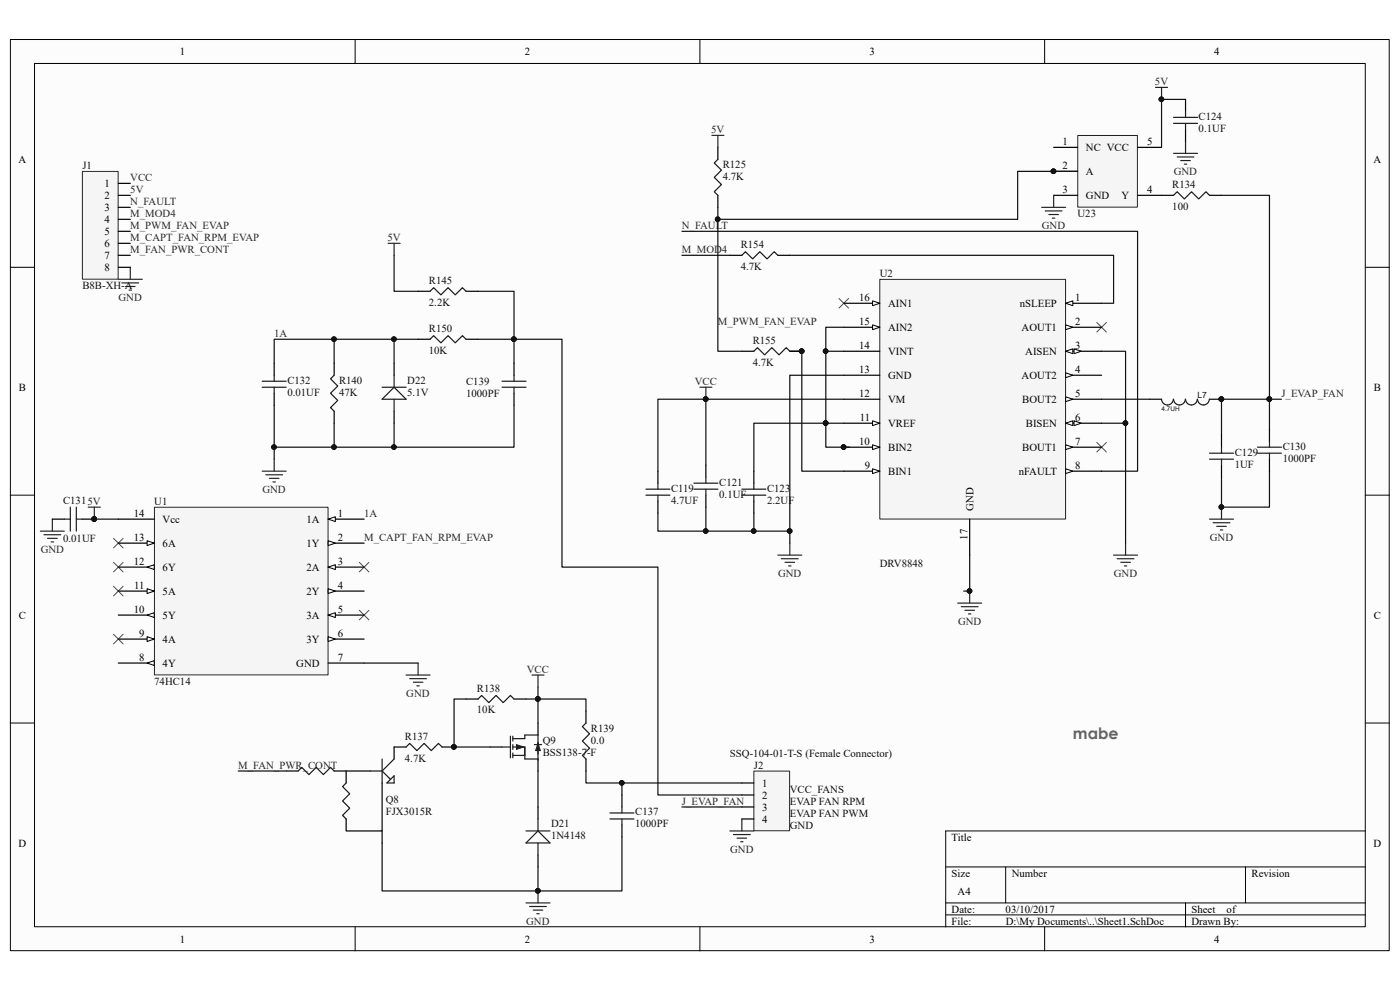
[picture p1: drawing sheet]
<svg xmlns="http://www.w3.org/2000/svg" width="297mm" height="210mm" viewBox="0 0 297 210" stroke-linecap="round" stroke-linejoin="round" font-family="sans-serif">
<path d="M2.2 8.4h292.5v193.3h-292.5z" fill="#fcfcfc"/>
<path d="M2.2 8.4h292.5v193.3h-292.5z" fill="none" stroke="#000" stroke-width=".21"/>
<path d="M7.4 13.5h282.2v183.1h-282.2z" fill="#fcfcfc"/>
<g fill="none" stroke="#000" stroke-width=".21">
<path d="M7.3 13.5h282.3v183.1h-282.3zM75.3 8.4v5.1M148.5 8.4v5.1M221.6 8.4v5.1M2.2 56.7h5.1M289.7 56.7h5.1M2.2 105h5.1M289.7 105h5.1M2.2 153.4h5.1M289.7 153.4h5.1M289.7 176.3h-89.1v20.3M75.3 196.6v5.1"/>
<path d="M148.5 196.6v5.1M200.6 183.9h89.1M200.6 191.5h89.1M200.6 194.1h89.1M213.4 183.9v7.6M221.6 196.6v5.1M251.5 191.5v5.1M264.2 183.9v7.6"/>
</g>
<path d="M245.2 18.5h2.5M246.4 18.5v2.6" fill="none" stroke="#262626" stroke-width=".25"/>
<circle cx="246.4" cy="21.1" r=".49" fill="#0e0e0e" stroke="#0e0e0e" stroke-width=".21"/>
<path d="M228.7 28.8h12.6v15.1h-12.6z" fill="#f5f5f5"/>
<path d="M228.6 28.7h12.7v15.2h-12.7z" fill="none" stroke="#262626" stroke-width=".21"/>
<g fill="none" stroke="#000" stroke-width=".25">
<path d="M223.5 31.3h5.1M223.5 36.4h5.1M241.3 31.3h5.1M223.5 41.4h5.1M241.3 41.4h5.1M83.6 77.1v2.5M83.6 87.2v2.6M243.9 84.7h2.5M256.6 84.7h2.5M104 158.5h2.5M114.1 153.4v2.5M114.1 161v2.6"/>
<path d="M114.1 171.2v2.5M114.1 181.4v2.5"/>
</g>
<g fill="#0e0e0e" stroke="#0e0e0e" stroke-width=".21">
<circle cx="223.5" cy="36.3" r=".49"/>
<circle cx="175.2" cy="74.5" r=".49"/>
<circle cx="175.2" cy="89.8" r=".49"/>
<circle cx="170.1" cy="74.5" r=".49"/>
<circle cx="149.7" cy="112.6" r=".49"/>
<circle cx="149.7" cy="84.7" r=".49"/>
<circle cx="238.8" cy="89.8" r=".49"/>
<circle cx="259.1" cy="84.7" r=".49"/>
<circle cx="259.1" cy="107.6" r=".49"/>
<circle cx="152.3" cy="46.5" r=".49"/>
<circle cx="205.7" cy="125.4" r=".49"/>
<circle cx="269.3" cy="84.7" r=".49"/>
<circle cx="246.4" cy="21.1" r=".49"/>
<circle cx="159.9" cy="112.6" r=".49"/>
<circle cx="83.6" cy="71.9" r=".49"/>
<circle cx="109" cy="71.9" r=".49"/>
<circle cx="70.9" cy="71.9" r=".49"/>
<circle cx="70.9" cy="94.8" r=".49"/>
<circle cx="83.6" cy="94.8" r=".49"/>
<circle cx="58.1" cy="94.8" r=".49"/>
<circle cx="20" cy="110.1" r=".49"/>
<circle cx="114.1" cy="189" r=".49"/>
<circle cx="114.1" cy="148.3" r=".49"/>
<circle cx="131.9" cy="166.1" r=".49"/>
</g>
<g fill="none" stroke="#262626" stroke-width=".25">
<path d="M151 28.7h2.6M152.3 28.7v2.6M249 32.5h5.1M249.7 33.3h3.6M250.5 34.1h2M251.3 34.8h.5M251.5 30v2.5M82.3 51.6h2.6M83.6 51.6v2.6M221 44h5.1M221.7 44.7h3.6M222.5 45.5h2"/>
<path d="M223.3 46.3h.5M223.5 41.4v2.6M55.6 100h5.1M58.2 97.4v2.6M148.5 82.1h2.5M149.8 82.1v2.6M8.6 112.7h5M9.3 113.4h3.6M10.1 114.2h2M10.9 115h.5M11.1 110.1v2.6M18.7 107.6h2.6"/>
<path d="M20 107.6v2.5M56.4 100.7h3.5M57.2 101.5h2M57.9 102.2h.5M165 117.8h5.1M165.8 118.5h3.5M166.5 119.3h2.1M167.6 115.2v2.6M236.2 117.8h5.1M237 118.5h3.6M237.8 119.3h2M238.8 115.2v2.6"/>
<path d="M256.6 110.1h5.1M257.4 110.9h3.5M258.1 111.7h2.1M258.9 112.4h.5M259.1 107.6v2.5M167.3 120.1h.5M203.2 127.9h5.1M203.9 128.7h3.6M204.7 129.5h2M205.5 130.2h.5M205.7 125.4v2.5M238.5 120.1h.5"/>
<path d="M86.2 143.2h5M86.9 144h3.6M87.7 144.7h2M88.4 145.5h.6M88.7 140.7v2.5M112.9 143.2h2.5M114.1 143.2v2.5M154.8 176.3h5.1M155.6 177h3.6M156.4 177.8h2M157.1 178.6h.5M157.4 173.7v2.6"/>
<path d="M111.6 191.5h5.1M112.4 192.3h3.5M113.1 193.1h2.1M113.9 193.8h.5M114.1 189v2.5"/>
</g>
<g fill="none" stroke="#0e0e0e" stroke-width=".25">
<path d="M228.6 36.4h-12.7v10.1h-63.6M251.5 21.1h-5.1v10.2M83.6 54.2v7.6h5.1M144.7 49.1h96.6v50.9h-7.6M144.7 54.2h10.1M167.6 54.2h68.6v10.1h-2.5M70.9 72h-12.7v5.1M83.6 72h-12.7v5.1M88.7 72h-5.1v5.1M101.4 72h7.6v5.1M101.4 61.8h7.6v10.2M167.6 74.5h2.5v25.5h8.9"/>
<path d="M175.2 74.5h3.8M58.2 86v8.9h12.7M58.2 94.9v2.5M70.9 89.8v5.1h12.7M149.8 84.7h-10.2v15.3M179 89.8h-19.1v10.2M233.7 89.8h5.1M233.7 84.7h10.2M269.3 100v7.6h-10.2v-6.4M271.9 84.7h-12.8v7.6M139.6 108.9v3.8h10.2M159.9 108.9v3.8"/>
<path d="M205.7 117.8v7.6h-1.3M124.3 150.8v-2.5h-10.2v5.1M114.1 163.6v7.6M124.3 163.6v2.5h7.6M144.7 171.2h12.7"/>
</g>
<g fill="none" stroke="#1c1c1c" stroke-width=".25">
<path d="M83.6 79.6v2.5M81.1 82.1h5.1M83.6 82.1l2.6 2.6h-5.1zM83.6 84.7v2.5M248.9 84.7a1.25 1.25 0 0 1-1.2 1.2 1.25 1.25 0 0 1-1.3-1.2M251.5 84.7a1.25 1.25 0 0 1-1.3 1.2 1.25 1.25 0 0 1-1.2-1.2M254 84.7a1.25 1.25 0 0 1-1.2 1.2 1.25 1.25 0 0 1-1.3-1.2M256.6 84.7a1.25 1.25 0 0 1-1.3 1.2 1.25 1.25 0 0 1-1.2-1.2M106.5 158.5h1.8M108.3 156.2v4.6M108.8 158.5h2.5v1.8h-2.5M108.8 156.2v1"/>
<path d="M108.8 158v1M108.8 159.7v1.1M111.3 155.9v.8h-2.5M114.1 157.5v2.5M111.6 176.3h5.1M114.1 176.3l2.6 2.5h-5.1zM114.1 173.7v2.6M114.1 178.8v2.6"/>
</g>
<g fill="none" stroke="#4c4c4c" stroke-width=".21">
<path d="M178 63.3l2 2.1M180 63.3l-2 2.1M232.7 68.4l2 2M234.7 68.4l-2 2M232.7 93.8l2 2.1M234.7 93.8l-2 2.1M76.2 119.3l2.1 2M78.3 119.3l-2.1 2M24.1 124.4l2 2M24.1 134.6l2 2M26.1 124.4l-2 2M26.1 134.6l-2 2"/>
<path d="M76.2 129.5l2.1 2M78.3 129.5l-2.1 2"/>
</g>
<path d="M114.1 157.7l.5 1.5h-1z" fill="#1c1c1c"/>
<path d="M114.1 157.7l.5 1.5h-1z" fill="none" stroke="#1c1c1c" stroke-width=".21"/>
<path d="M111.3 155.9h2.8v3.1M111.3 158.5v2.5h2.8M113.4 158h1.5M114.1 159.2v2.1M111.1 160.3h.2" fill="none" stroke="#1c1c1c" stroke-width=".25"/>
<path d="M109.6 158l1.5 .5-1.5 .5z" fill="#1c1c1c"/>
<path d="M109.6 158l1.5 .5-1.5 .5z" fill="none" stroke="#1c1c1c" stroke-width=".21"/>
<path d="M81.1 178.8v10.2h33" fill="none" stroke="#0e0e0e" stroke-width=".25"/>
<circle cx="114.1" cy="189" r=".49" fill="#0e0e0e" stroke="#0e0e0e" stroke-width=".21"/>
<path d="M83.6 158.5v2.5M60.7 163.6h2.6M70.9 163.6h7.6M73.4 163.6v2.5M81.1 166.1v10.2h-7.7v-2.6M81.1 176.3v2.5" fill="none" stroke="#000" stroke-width=".25"/>
<path d="M63.3 163.6l.7-.8 1.5 1.5 1.6-1.5 1.5 1.5 1.5-1.5 .8 .8M73.4 166.1l-.7 .8 1.5 1.5-1.5 1.5 1.5 1.5-1.5 1.6 .7 .7M78.5 163.6h2.6M81.1 163.6l1.7 1.7M81.1 161v5.1M83.6 161l-2.5 2.6M83.6 164.6v1.5h-1.5z" fill="none" stroke="#1c1c1c" stroke-width=".25"/>
<path d="M24.1 119.3l2 2M24.1 114.2l2 2M26.1 119.3l-2 2M26.1 114.2l-2 2" fill="none" stroke="#4c4c4c" stroke-width=".21"/>
<path d="M160 163.6h7.5v12.6h-7.5z" fill="#f5f5f5"/>
<path d="M159.9 163.6h7.6v12.6h-7.6z" fill="none" stroke="#262626" stroke-width=".21"/>
<path d="M157.4 166.1h2.5M157.4 168.6h2.5M157.4 171.2h2.5M157.4 173.7h2.5" fill="none" stroke="#000" stroke-width=".25"/>
<path d="M109 72h10.2v48.3h20.4v48.3h17.8M77.2 140.7h11.5M98.9 148.3h-2.6v10.2h7.7M114.1 145.7v2.6h-2.5M157.4 166.1h-25.5v2.5" fill="none" stroke="#0e0e0e" stroke-width=".25"/>
<g fill="#0e0e0e" stroke="#0e0e0e" stroke-width=".21">
<circle cx="96.3" cy="158.4" r=".49"/>
<circle cx="131.9" cy="166.1" r=".49"/>
<circle cx="109" cy="71.9" r=".49"/>
<circle cx="114.1" cy="148.3" r=".49"/>
</g>
<path d="M186.7 59.3h39.4v50.8h-39.4z" fill="#f5f5f5"/>
<path d="M186.6 59.3h39.5v50.8h-39.5z" fill="none" stroke="#262626" stroke-width=".21"/>
<path d="M226.1 64.3h7.6" fill="none" stroke="#000" stroke-width=".25"/>
<path d="M226.1 64.3l1.5-.5v1z" fill="#fcfcfc"/>
<path d="M226.1 64.3l1.5-.5v1z" fill="none" stroke="#000" stroke-width=".21"/>
<path d="M226.1 69.4h7.6" fill="none" stroke="#000" stroke-width=".25"/>
<path d="M226.1 68.9l1.5 .5-1.5 .5z" fill="#fcfcfc"/>
<path d="M226.1 68.9l1.5 .5-1.5 .5z" fill="none" stroke="#000" stroke-width=".21"/>
<path d="M226.1 74.5h7.6" fill="none" stroke="#000" stroke-width=".25"/>
<path d="M226.1 74.5l1.5-.5v1z" fill="#fcfcfc"/>
<path d="M226.1 74.5l1.5-.5v1z" fill="none" stroke="#000" stroke-width=".21"/>
<path d="M227.9 74l1.5 .5-1.5 .5z" fill="#fcfcfc"/>
<path d="M227.9 74l1.5 .5-1.5 .5z" fill="none" stroke="#000" stroke-width=".21"/>
<path d="M226.1 79.6h7.6" fill="none" stroke="#000" stroke-width=".25"/>
<path d="M226.1 79.1l1.5 .5-1.5 .5z" fill="#fcfcfc"/>
<path d="M226.1 79.1l1.5 .5-1.5 .5z" fill="none" stroke="#000" stroke-width=".21"/>
<path d="M226.1 84.7h7.6" fill="none" stroke="#000" stroke-width=".25"/>
<path d="M226.1 84.2l1.5 .5-1.5 .5z" fill="#fcfcfc"/>
<path d="M226.1 84.2l1.5 .5-1.5 .5z" fill="none" stroke="#000" stroke-width=".21"/>
<path d="M226.1 89.8h7.6" fill="none" stroke="#000" stroke-width=".25"/>
<path d="M226.1 89.8l1.5-.5v1z" fill="#fcfcfc"/>
<path d="M226.1 89.8l1.5-.5v1z" fill="none" stroke="#000" stroke-width=".21"/>
<path d="M227.9 89.3l1.5 .5-1.5 .5z" fill="#fcfcfc"/>
<path d="M227.9 89.3l1.5 .5-1.5 .5z" fill="none" stroke="#000" stroke-width=".21"/>
<path d="M226.1 94.9h7.6" fill="none" stroke="#000" stroke-width=".25"/>
<path d="M226.1 94.4l1.5 .5-1.5 .5z" fill="#fcfcfc"/>
<path d="M226.1 94.4l1.5 .5-1.5 .5z" fill="none" stroke="#000" stroke-width=".21"/>
<path d="M226.1 100h7.6" fill="none" stroke="#000" stroke-width=".25"/>
<path d="M226.1 99.4l1.5 .6-1.5 .5z" fill="#fcfcfc"/>
<path d="M226.1 99.4l1.5 .6-1.5 .5z" fill="none" stroke="#000" stroke-width=".21"/>
<path d="M179 100h7.6" fill="none" stroke="#000" stroke-width=".25"/>
<path d="M185.1 99.4l1.5 .6-1.5 .5z" fill="#fcfcfc"/>
<path d="M185.1 99.4l1.5 .6-1.5 .5z" fill="none" stroke="#000" stroke-width=".21"/>
<path d="M179 94.9h7.6" fill="none" stroke="#000" stroke-width=".25"/>
<path d="M185.1 94.4l1.5 .5-1.5 .5z" fill="#fcfcfc"/>
<path d="M185.1 94.4l1.5 .5-1.5 .5z" fill="none" stroke="#000" stroke-width=".21"/>
<circle cx="179" cy="94.8" r=".49" fill="#0e0e0e" stroke="#0e0e0e" stroke-width=".21"/>
<path d="M179 89.8h7.6" fill="none" stroke="#000" stroke-width=".25"/>
<path d="M185.1 89.3l1.5 .5-1.5 .5z" fill="#fcfcfc"/>
<path d="M185.1 89.3l1.5 .5-1.5 .5z" fill="none" stroke="#000" stroke-width=".21"/>
<path d="M179 79.6h7.6M179 74.5h7.6M179 69.4h7.6M179 84.7h7.6" fill="none" stroke="#000" stroke-width=".25"/>
<path d="M185.1 68.9l1.5 .5-1.5 .5z" fill="#fcfcfc"/>
<path d="M185.1 68.9l1.5 .5-1.5 .5z" fill="none" stroke="#000" stroke-width=".21"/>
<path d="M179 64.3h7.6" fill="none" stroke="#000" stroke-width=".25"/>
<path d="M185.1 63.8l1.5 .5-1.5 .5z" fill="#fcfcfc"/>
<path d="M185.1 63.8l1.5 .5-1.5 .5z" fill="none" stroke="#000" stroke-width=".21"/>
<g fill="none" stroke="#000" stroke-width=".25">
<path d="M152.3 31.3v2.5M251.5 21.1v2.5M251.5 27.4v2.6M152.3 41.4v2.6M154.8 54.2h2.6M165 54.2h2.6M246.4 41.4h2.6M256.6 41.4h2.5M58.2 77.1v2.5M88.7 61.8h2.5M88.7 72h2.5M98.9 61.8h2.5"/>
<path d="M98.9 72h2.5M109 77.1v2.5M157.4 74.5h2.5M167.6 74.5h2.5M58.2 83.4v2.6M109 83.4v2.6M139.6 100v2.5M149.8 98.7v2.5M159.9 100v2.5M259.1 92.3v2.6M259.1 98.7v2.5M269.3 91.1v2.5"/>
<path d="M269.3 97.4v2.6M11.1 110.1h2.5M17.5 110.1h2.5M139.6 106.3v2.6M149.8 105v2.6M159.9 106.3v2.6M205.7 110.1v7.7M83.6 158.5h2.6M93.8 158.5h2.5M98.9 148.3h2.5M109 148.3h2.6M124.3 150.8v2.6"/>
<path d="M124.3 161v2.6M131.9 168.6v2.6M131.9 175v2.5"/>
</g>
<g fill="#0e0e0e" stroke="#0e0e0e" stroke-width=".21">
<circle cx="179" cy="94.8" r=".49"/>
<circle cx="167.5" cy="112.6" r=".49"/>
<circle cx="175.2" cy="74.5" r=".49"/>
<circle cx="175.2" cy="89.8" r=".49"/>
<circle cx="238.8" cy="89.8" r=".49"/>
<circle cx="114.1" cy="189" r=".49"/>
<circle cx="20" cy="110.1" r=".49"/>
<circle cx="83.6" cy="94.8" r=".49"/>
<circle cx="149.7" cy="84.7" r=".49"/>
<circle cx="149.7" cy="112.6" r=".49"/>
<circle cx="159.9" cy="112.6" r=".49"/>
<circle cx="96.3" cy="158.4" r=".49"/>
<circle cx="170.1" cy="74.5" r=".49"/>
<circle cx="152.3" cy="46.5" r=".49"/>
<circle cx="269.3" cy="84.7" r=".49"/>
</g>
<path d="M152.3 44v30.5h5.1M259.1 41.4h10.2v49.7M179 79.6h-11.4v35.6M179 69.4h-3.8v25.5h5.1M233.7 74.5h5.1v40.7M109 86v8.9h-25.4v-5.1M179 84.7h-29.2v14M20 110.1h5.1M149.8 107.6v5.1h17.8M50.5 163.6h10.2M131.9 177.5v11.5h-17.8v-5.1" fill="none" stroke="#0e0e0e" stroke-width=".25"/>
<path d="M25.1 59.2h5.1M27.6 56.7v2.5M25.9 60h3.5M26.6 60.8h2.1M27.4 61.5h.5" fill="none" stroke="#262626" stroke-width=".25"/>
<g fill="none" stroke="#1c1c1c" stroke-width=".25">
<path d="M152.3 33.8l-.8 .8 1.6 1.5-1.6 1.5 1.6 1.6-1.6 1.5 .8 .7M249 24.9h5.1M249 26.2h5.1M251.5 23.6v1.3M251.5 26.2v1.2M157.4 54.2l.7-.8 1.6 1.5 1.5-1.5 1.5 1.5 1.6-1.5 .7 .8M249 41.4l.7-.7 1.6 1.5 1.5-1.5 1.5 1.5 1.5-1.5 .8 .7M58.2 79.6v1.3M91.2 61.8l.8-.8 1.5 1.6 1.6-1.6 1.5 1.6 1.5-1.6 .8 .8M91.2 72l.8-.8 1.5 1.5 1.6-1.5 1.5 1.5 1.5-1.5 .8 .8M109 79.6v1.3M159.9 74.5l.8-.8 1.5 1.6 1.5-1.6 1.6 1.6 1.5-1.6 .8 .8"/>
<path d="M55.6 80.9h5.1M55.6 82.1h5.1M58.2 82.1v1.3M106.5 80.9h5.1M106.5 82.1h5.1M109 82.1v1.3M256.6 96.1h5.1M256.6 97.4h5.1M259.1 94.9v1.2M259.1 97.4v1.3M266.8 96.1h5.1M266.8 94.9h5.1"/>
<path d="M269.3 93.6v1.3M269.3 96.1v1.3M13.6 110.1h1.3M14.9 107.6v5.1M16.2 107.6v5.1M16.2 110.1h1.3M137 103.8h5.1M137 105h5.1M139.6 102.5v1.3M139.6 105v1.3M147.2 103.8h5.1M147.2 102.5h5.1"/>
<path d="M149.8 101.2v1.3M149.8 103.8v1.2M157.4 103.8h5.1M157.4 105h5.1M159.9 102.5v1.3M159.9 105v1.3M86.2 158.5l.7-.8 1.5 1.5 1.6-1.5 1.5 1.5 1.5-1.5 .8 .8M101.4 148.3l.8-.8 1.5 1.6 1.5-1.6 1.6 1.6 1.5-1.6 .7 .8M124.3 153.4l-.8 .7 1.6 1.6-1.6 1.5 1.6 1.5-1.6 1.6 .8 .7M129.4 172.5h5.1M129.4 173.7h5.1M131.9 171.2v1.3"/>
<path d="M131.9 173.7v1.3"/>
</g>
<path d="M17.5 36.4h7.6v22.8h-7.6z" fill="#f5f5f5"/>
<path d="M17.5 36.4h7.6v22.8h-7.6z" fill="none" stroke="#262626" stroke-width=".21"/>
<path d="M25.1 38.9h2.5M25.1 41.4h2.5M25.1 44h2.5M25.1 46.5h2.5M25.1 49.1h2.5M25.1 51.6h2.5M25.1 54.2h2.5M25.1 56.7h2.5M70.9 77.1v2.5M70.9 87.2v2.6" fill="none" stroke="#000" stroke-width=".25"/>
<path d="M70.9 79.6l-.8 .8 1.6 1.5-1.6 1.5 1.6 1.5-1.6 1.6 .8 .7" fill="none" stroke="#1c1c1c" stroke-width=".25"/>
<path d="M32.8 107.7h36.8v35.5h-36.8z" fill="#f5f5f5"/>
<path d="M32.8 107.6h36.8v35.6h-36.8z" fill="none" stroke="#262626" stroke-width=".21"/>
<path d="M69.6 110.1h7.6" fill="none" stroke="#000" stroke-width=".25"/>
<path d="M69.6 110.1l1.5-.5v1z" fill="#fcfcfc"/>
<path d="M69.6 110.1l1.5-.5v1z" fill="none" stroke="#000" stroke-width=".21"/>
<path d="M69.6 115.2h7.6" fill="none" stroke="#000" stroke-width=".25"/>
<path d="M69.6 114.7l1.5 .5-1.5 .5z" fill="#fcfcfc"/>
<path d="M69.6 114.7l1.5 .5-1.5 .5z" fill="none" stroke="#000" stroke-width=".21"/>
<path d="M69.6 120.3h7.6" fill="none" stroke="#000" stroke-width=".25"/>
<path d="M69.6 120.3l1.5-.5v1z" fill="#fcfcfc"/>
<path d="M69.6 120.3l1.5-.5v1z" fill="none" stroke="#000" stroke-width=".21"/>
<path d="M69.6 125.4h7.6" fill="none" stroke="#000" stroke-width=".25"/>
<path d="M69.6 124.9l1.5 .5-1.5 .5z" fill="#fcfcfc"/>
<path d="M69.6 124.9l1.5 .5-1.5 .5z" fill="none" stroke="#000" stroke-width=".21"/>
<path d="M69.6 130.5h7.6" fill="none" stroke="#000" stroke-width=".25"/>
<path d="M69.6 130.5l1.5-.5v1z" fill="#fcfcfc"/>
<path d="M69.6 130.5l1.5-.5v1z" fill="none" stroke="#000" stroke-width=".21"/>
<path d="M69.6 135.6h7.6" fill="none" stroke="#000" stroke-width=".25"/>
<path d="M69.6 135.1l1.5 .5-1.5 .5z" fill="#fcfcfc"/>
<path d="M69.6 135.1l1.5 .5-1.5 .5z" fill="none" stroke="#000" stroke-width=".21"/>
<path d="M25.1 140.7h7.6M69.6 140.7h7.6" fill="none" stroke="#000" stroke-width=".25"/>
<path d="M31.2 140.7l1.5-.6v1.1z" fill="#fcfcfc"/>
<path d="M31.2 140.7l1.5-.6v1.1z" fill="none" stroke="#000" stroke-width=".21"/>
<path d="M25.1 135.6h7.6" fill="none" stroke="#000" stroke-width=".25"/>
<path d="M31.2 135.1l1.5 .5-1.5 .5z" fill="#fcfcfc"/>
<path d="M31.2 135.1l1.5 .5-1.5 .5z" fill="none" stroke="#000" stroke-width=".21"/>
<path d="M25.1 130.5h7.6" fill="none" stroke="#000" stroke-width=".25"/>
<path d="M31.2 130.5l1.5-.5v1z" fill="#fcfcfc"/>
<path d="M31.2 130.5l1.5-.5v1z" fill="none" stroke="#000" stroke-width=".21"/>
<path d="M25.1 125.4h7.6" fill="none" stroke="#000" stroke-width=".25"/>
<path d="M31.2 124.9l1.5 .5-1.5 .5z" fill="#fcfcfc"/>
<path d="M31.2 124.9l1.5 .5-1.5 .5z" fill="none" stroke="#000" stroke-width=".21"/>
<path d="M25.1 120.3h7.6" fill="none" stroke="#000" stroke-width=".25"/>
<path d="M31.2 120.3l1.5-.5v1z" fill="#fcfcfc"/>
<path d="M31.2 120.3l1.5-.5v1z" fill="none" stroke="#000" stroke-width=".21"/>
<path d="M25.1 115.2h7.6" fill="none" stroke="#000" stroke-width=".25"/>
<path d="M31.2 114.7l1.5 .5-1.5 .5z" fill="#fcfcfc"/>
<path d="M31.2 114.7l1.5 .5-1.5 .5z" fill="none" stroke="#000" stroke-width=".21"/>
<path d="M25.1 110.1h7.6" fill="none" stroke="#000" stroke-width=".25"/>
<text font-size="3.3" fill="#656565" x="227.6" y="156.7">mabe</text>
<g font-size="2.3">
<text x="38.2" y="11.7">1</text>
<text x="111.3" y="11.7">2</text>
<text x="184.5" y="11.7">3</text>
<text x="257.6" y="11.7">4</text>
<text x="3.9" y="34.6">A</text>
<text x="225.4" y="30.8">1</text>
<text x="225.4" y="35.9">2</text>
<text x="230.4" y="32">NC VCC</text>
<text x="243.4" y="30.8">5</text>
<text x="291.4" y="34.6">A</text>
<text x="22.2" y="39.7">1</text>
<text x="225.4" y="40.9">3</text>
<text x="230.4" y="37.1">A</text>
<text x="243.4" y="40.9">4</text>
<text x="22.2" y="42.2">2</text>
<text x="22.2" y="44.7">3</text>
<text x="22.2" y="47.3">4</text>
<text x="230.4" y="42.2">GND</text>
<text x="237.9" y="42.2">Y</text>
<text x="22.2" y="49.8">5</text>
<text x="22.2" y="52.4">6</text>
<text x="22.2" y="54.9">7</text>
<text x="22.2" y="57.5">8</text>
<text x="182.3" y="63.8">16</text>
<text x="188.4" y="65.1">AIN1</text>
<text x="216.4" y="65.1">nSLEEP</text>
<text x="228.1" y="63.8">1</text>
<text x="182.3" y="68.9">15</text>
<text x="188.4" y="70.2">AIN2</text>
<text x="216.7" y="70.2">AOUT1</text>
<text x="228.1" y="68.9">2</text>
<text x="182.3" y="74">14</text>
<text x="188.4" y="75.3">VINT</text>
<text x="217.5" y="75.3">AISEN</text>
<text x="228.1" y="74">3</text>
<text x="4" y="82.9">B</text>
<text x="182.3" y="79.1">13</text>
<text x="188.4" y="80.4">GND</text>
<text x="216.7" y="80.4">AOUT2</text>
<text x="228.1" y="79.1">4</text>
<text x="291.5" y="82.9">B</text>
<text x="182.3" y="84.2">12</text>
<text x="182.4" y="89.3">11</text>
<text x="188.4" y="85.5">VM</text>
<text x="216.9" y="85.5">BOUT2</text>
<text x="228.1" y="84.2">5</text>
<text x="228.1" y="89.3">6</text>
<text x="182.3" y="94.4">10</text>
<text x="188.4" y="95.6">BIN2</text>
<text x="188.4" y="90.6">VREF</text>
<text x="216.9" y="95.6">BOUT1</text>
<text x="217.6" y="90.6">BISEN</text>
<text x="228.1" y="94.4">7</text>
<text x="183.5" y="99.4">9</text>
<text x="188.4" y="100.7">BIN1</text>
<text x="216.1" y="100.7">nFAULT</text>
<text x="228.1" y="99.4">8</text>
<text x="28.4" y="109.6">14</text>
<text x="34.5" y="110.9">Vcc</text>
<text x="65" y="110.9">1A</text>
<text x="71.7" y="109.6">1</text>
<text x="206.5" y="108.3" transform="rotate(-90 206.5 108.3)">GND</text>
<text x="28.4" y="119.8">12</text>
<text x="28.4" y="114.7">13</text>
<text x="34.5" y="116">6A</text>
<text x="65" y="116">1Y</text>
<text x="71.7" y="114.7">2</text>
<text x="71.7" y="119.8">3</text>
<text x="205.2" y="114.5" transform="rotate(-90 205.2 114.5)">17</text>
<text x="28.5" y="124.9">11</text>
<text x="34.5" y="121.1">6Y</text>
<text x="65" y="121.1">2A</text>
<text x="71.7" y="124.9">4</text>
<text x="4" y="131.3">C</text>
<text x="28.4" y="130">10</text>
<text x="34.5" y="131.3">5Y</text>
<text x="34.5" y="126.2">5A</text>
<text x="65" y="126.2">2Y</text>
<text x="65" y="131.3">3A</text>
<text x="71.7" y="130">5</text>
<text x="291.5" y="131.3">C</text>
<text x="29.5" y="135.1">9</text>
<text x="34.5" y="136.4">4A</text>
<text x="65" y="136.4">3Y</text>
<text x="71.7" y="135.1">6</text>
<text x="29.5" y="140.2">8</text>
<text x="34.5" y="141.4">4Y</text>
<text x="62.9" y="141.4">GND</text>
<text x="71.7" y="140.2">7</text>
<text x="161.7" y="166.9">1</text>
<text x="161.7" y="169.4">2</text>
<text x="161.7" y="172">3</text>
<text x="3.9" y="179.6">D</text>
<text x="161.7" y="174.5">4</text>
<text x="201.9" y="178.3">Title</text>
<text x="291.4" y="179.6">D</text>
<text x="201.9" y="186">Size</text>
<text x="214.6" y="186">Number</text>
<text x="265.5" y="186">Revision</text>
<text x="203.2" y="189.8">A4</text>
<text x="201.9" y="193.6">Date:</text>
<text x="201.9" y="196.1">File:</text>
<text x="213.3" y="193.6">03/10/2017</text>
<text x="213.4" y="196.1">D:\My Documents\..\Sheet1.SchDoc</text>
<text x="252.8" y="193.6">Sheet</text>
<text x="252.8" y="196.1">Drawn By:</text>
<text x="260.2" y="193.6">of</text>
<text x="38.2" y="199.9">1</text>
<text x="111.3" y="199.9">2</text>
<text x="184.5" y="199.9">3</text>
<text x="257.6" y="199.9">4</text>
</g>
<g font-size="2.3" fill="#262626">
<text x="245" y="18">5V</text>
<text x="150.9" y="28.2">5V</text>
<text x="27.6" y="40.9">5V</text>
<text x="27.6" y="38.4">VCC</text>
<text x="249" y="37.1">GND</text>
<text x="27.6" y="43.5">N_FAULT</text>
<text x="27.6" y="46">M_MOD4</text>
<text x="27.6" y="48.6">M_PWM_FAN_EVAP</text>
<text x="27.6" y="51.1">M_CAPT_FAN_RPM_EVAP</text>
<text x="27.6" y="53.7">M_FAN_PWR_CONT</text>
<text x="82.2" y="51.1">5V</text>
<text x="144.7" y="48.6">N_FAULT</text>
<text x="144.7" y="53.7">M_MOD4</text>
<text x="221" y="48.6">GND</text>
<text x="25.1" y="63.8">GND</text>
<text x="58.2" y="71.5">1A</text>
<text x="152.3" y="68.9">M_PWM_FAN_EVAP</text>
<text x="147.4" y="81.7">VCC</text>
<text x="271.9" y="84.2">J_EVAP_FAN</text>
<text x="55.7" y="104.6">GND</text>
<text x="77.3" y="109.6">1A</text>
<text x="8.6" y="117.3">GND</text>
<text x="77.3" y="114.7">M_CAPT_FAN_RPM_EVAP</text>
<text x="256.7" y="114.7">GND</text>
<text x="165.1" y="122.3">GND</text>
<text x="236.3" y="122.3">GND</text>
<text x="203.2" y="132.5">GND</text>
<text x="111.8" y="142.7">VCC</text>
<text x="86.2" y="147.8">GND</text>
<text x="50.5" y="163.1">M_FAN_PWR_CONT</text>
<text x="144.7" y="170.7">J_EVAP_FAN</text>
<text x="154.9" y="180.8">GND</text>
<text x="111.6" y="196.1">GND</text>
</g>
<g font-size="2.3" fill="#0e0e0e">
<text x="254.3" y="25.4">C124</text>
<text x="254.3" y="28">0.1UF</text>
<text x="17.5" y="35.9">J1</text>
<text x="153.3" y="35.6">R125</text>
<text x="153.3" y="38.1">4.7K</text>
<text x="248.7" y="39.9">R134</text>
<text x="228.6" y="46">U23</text>
<text x="248.7" y="44.5">100</text>
<text x="157.1" y="52.7">R154</text>
<text x="157.1" y="57.2">4.7K</text>
<text x="186.6" y="58.8">U2</text>
<text x="17.5" y="61.3">B8B-XH-A</text>
<text x="91" y="60.3">R145</text>
<text x="91" y="64.9">2.2K</text>
<text x="91" y="70.4">R150</text>
<text x="91" y="75">10K</text>
<text x="159.7" y="73">R155</text>
<text x="159.7" y="77.6">4.7K</text>
<text x="61" y="81.4">C132</text>
<text x="61" y="83.9">0.01UF</text>
<text x="71.9" y="81.4">R140</text>
<text x="71.9" y="83.9">47K</text>
<text x="86.4" y="81.4">D22</text>
<text x="86.4" y="83.9">5.1V</text>
<text x="98.9" y="81.7">C139</text>
<text x="98.9" y="84.2">1000PF</text>
<text x="272.1" y="95.4">C130</text>
<text x="262" y="96.6">C129</text>
<text x="262" y="99.2">1UF</text>
<text x="272.1" y="97.9">1000PF</text>
<text x="13.4" y="106.8">C1315V</text>
<text x="32.7" y="107.1">U1</text>
<text x="142.4" y="104.3">C119</text>
<text x="142.4" y="106.8">4.7UF</text>
<text x="152.6" y="103">C121</text>
<text x="152.6" y="105.6">0.1UF</text>
<text x="162.7" y="104.3">C123</text>
<text x="162.7" y="106.8">2.2UF</text>
<text x="13.4" y="115">0.01UF</text>
<text x="186.6" y="120.3">DRV8848</text>
<text x="32.7" y="145.2">74HC14</text>
<text x="101.2" y="146.8">R138</text>
<text x="101.2" y="151.3">10K</text>
<text x="125.3" y="155.2">R139</text>
<text x="85.9" y="157">R137</text>
<text x="85.9" y="161.5">4.7K</text>
<text x="115.1" y="157.7">Q9</text>
<text x="115.1" y="160.3">BSS138-7-F</text>
<text x="125.3" y="157.7">0.0</text>
<text x="154.9" y="160.5">SSQ-104-01-T-S (Female Connector)</text>
<text x="159.9" y="163.1">J2</text>
<text x="81.8" y="170.4">Q8</text>
<text x="81.8" y="173">FJX3015R</text>
<text x="134.7" y="173">C137</text>
<text x="167.6" y="170.7">EVAP FAN RPM</text>
<text x="167.6" y="173.2">EVAP FAN PWM</text>
<text x="167.6" y="168.1">VCC_FANS</text>
<text x="116.9" y="175.5">D21</text>
<text x="116.9" y="178.1">1N4148</text>
<text x="134.7" y="175.5">1000PF</text>
<text x="167.6" y="175.8">GND</text>
</g>
<text font-size="1.8" fill="#0e0e0e" x="254" y="84.3">L7</text>
<text font-size="1.4" fill="#0e0e0e" x="246.4" y="87.2">4.7UH</text>
</svg>
